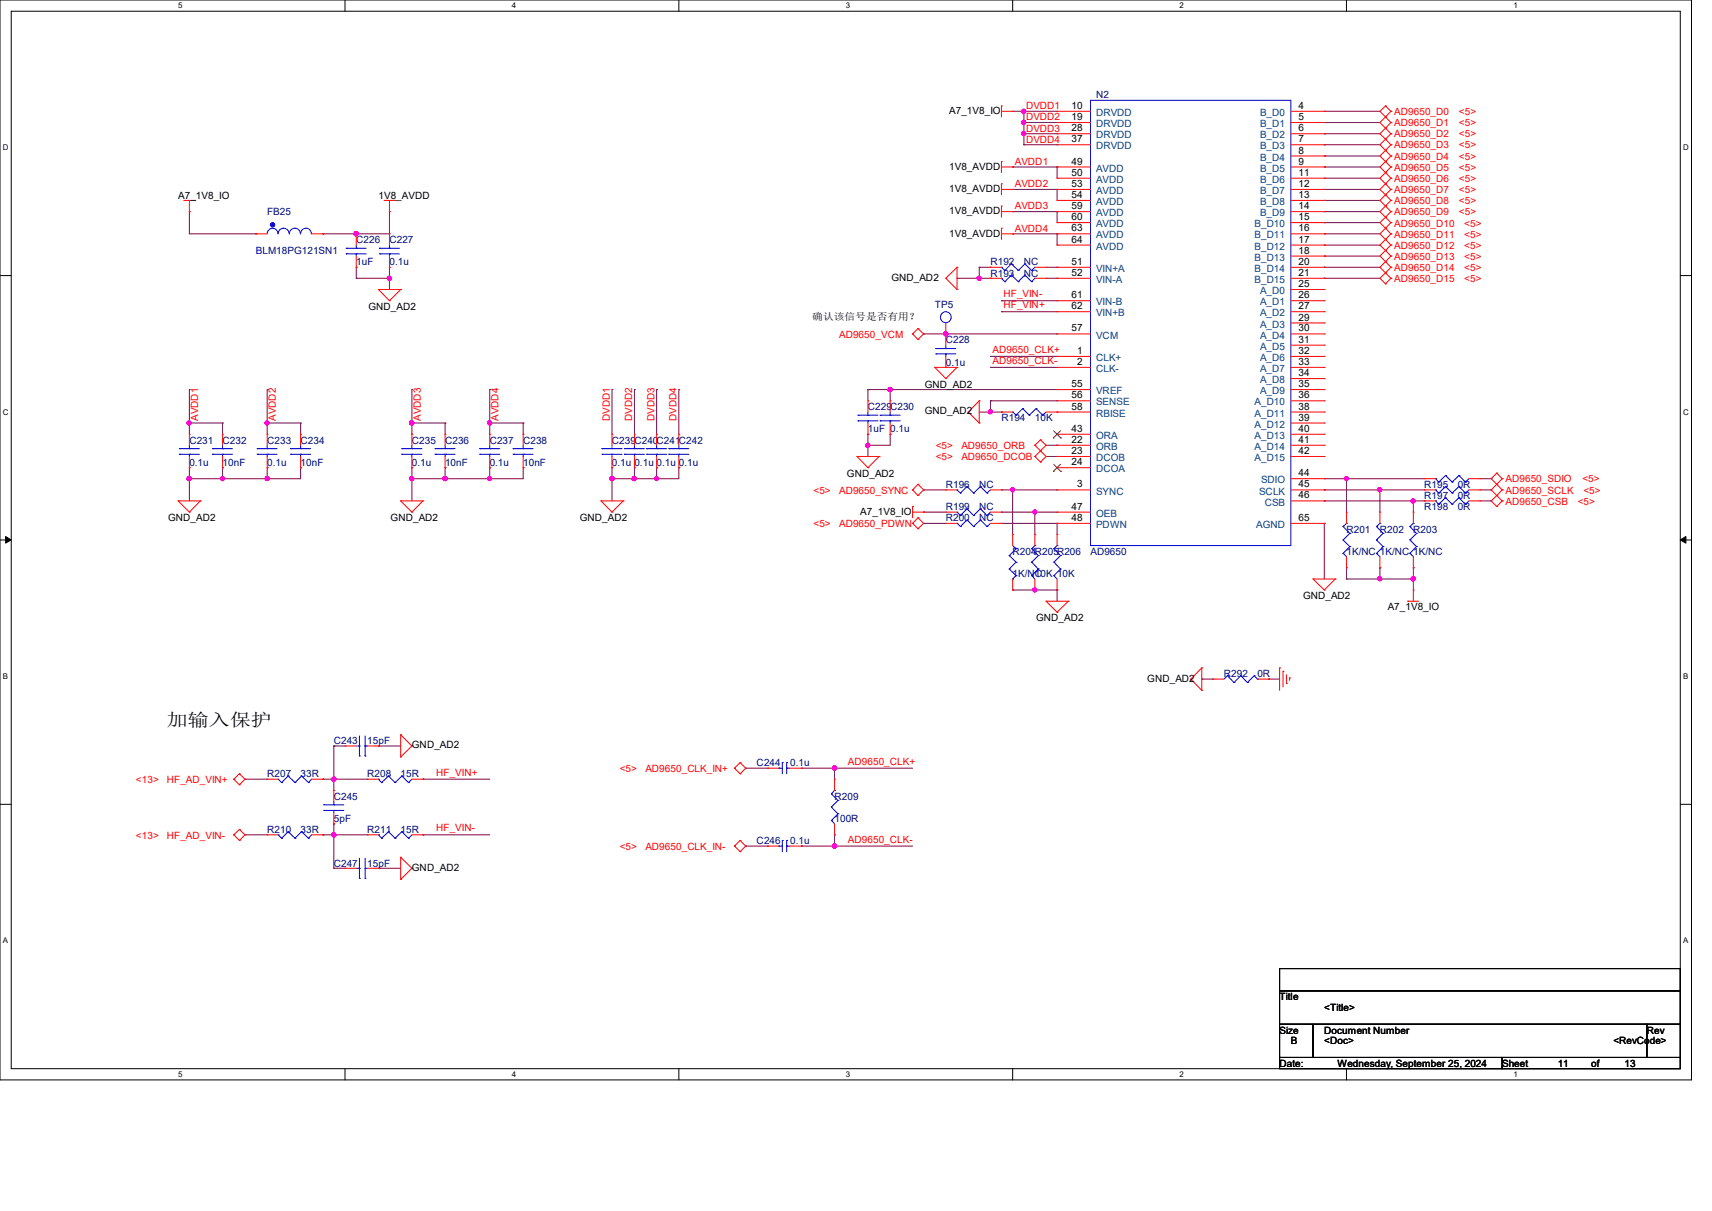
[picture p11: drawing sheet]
<svg xmlns="http://www.w3.org/2000/svg" width="297mm" height="210mm" viewBox="0 0 297 210" stroke-linecap="round" stroke-linejoin="round" font-family="sans-serif">
<path d="M0 0h293.5v187.3h-293.5zM1.9 1.9h289.6v183.4h-289.6z" fill="none" stroke="#000" stroke-width=".17"/>
<g fill="#fff">
<path d="M30.9 .2h.8v1.5h-.8z"/>
<path d="M30.9 185.5h.8v1.6h-.8z"/>
</g>
<path d="M59.9 0v1.9M59.9 185.3v2" fill="none" stroke="#000" stroke-width=".17"/>
<g fill="#fff">
<path d="M88.8 .2h.8v1.5h-.8z"/>
<path d="M88.8 185.5h.8v1.6h-.8z"/>
</g>
<path d="M117.8 0v1.9M117.8 185.3v2" fill="none" stroke="#000" stroke-width=".17"/>
<g fill="#fff">
<path d="M146.7 .2h.8v1.5h-.8z"/>
<path d="M146.7 185.5h.8v1.6h-.8z"/>
</g>
<path d="M175.7 0v1.9M175.7 185.3v2" fill="none" stroke="#000" stroke-width=".17"/>
<g fill="#fff">
<path d="M204.6 .2h.8v1.5h-.8z"/>
<path d="M204.6 185.5h.8v1.6h-.8z"/>
</g>
<path d="M233.6 0v1.9M233.6 185.3v2" fill="none" stroke="#000" stroke-width=".17"/>
<g fill="#fff">
<path d="M262.6 .2h.7v1.5h-.7z"/>
<path d="M262.6 185.5h.7v1.6h-.7z"/>
<path d="M.5 24.8h1v1.6h-1z"/>
<path d="M292 24.8h1v1.6h-1z"/>
<path d="M.5 70.7h1v1.5h-1z"/>
<path d="M292 70.7h1v1.5h-1z"/>
</g>
<path d="M0 47.8h1.9M291.5 47.8h2" fill="none" stroke="#000" stroke-width=".17"/>
<g fill="#fff">
<path d="M.5 116.5h.9v1.6h-.9z"/>
<path d="M292 116.5h.9v1.6h-.9z"/>
</g>
<path d="M0 93.6h1.9M291.5 93.6h2" fill="none" stroke="#000" stroke-width=".17"/>
<path d="M1 93l.9 .6-.9 .6zM291.5 93.6l1-.6v1.2z" fill="#000" stroke="#000" stroke-width=".17"/>
<g fill="#fff">
<path d="M.5 162.4h.9v1.5h-.9z"/>
<path d="M292 162.4h.9v1.5h-.9z"/>
</g>
<path d="M0 139.5h1.9M291.5 139.5h2M222 168h69.5v3.8h-69.5zM222 171.8h69.5v5.8h-69.5zM222 177.6h5.8v5.8h-5.8zM227.8 177.6h57.9v5.8h-57.9zM285.7 177.6h5.8v5.8h-5.8zM222 183.4h38.6v1.9h-38.6zM260.6 183.4h30.9v1.9h-30.9z" fill="none" stroke="#000" stroke-width=".17"/>
<g fill="none" stroke="#800040" stroke-width=".17">
<path d="M175.7 19.3h7.7M177.6 19.3h.1M177.6 19.3v5.8M229.7 19.3h.1M229.7 19.3h9.7M32.9 36.7h.1M32.9 36.7v3.9h11.5M67.6 36.7h.1M67.6 36.7v3.9h-11.6M175.7 29h.1M175.7 32.9h.1M175.7 36.7h.1"/>
<path d="M175.7 29h7.7M175.7 32.9h7.7M175.7 36.7h7.7M177.6 21.3h.1M177.6 23.2h.1M177.6 25.1h.1M177.6 23.2h5.8M177.6 25.1h5.8M177.6 21.3h5.8M183.4 29h.1M183.4 32.9h.1M183.4 36.7h.1"/>
<path d="M183.4 29v1.9M183.4 32.9v1.9M183.4 36.7v1.9M229.7 21.3h.1M229.7 23.2h.1M229.7 25.1h.1M229.7 27.1h.1M229.7 29h.1M229.7 30.9h.1M229.7 32.9h.1M229.7 34.8h.1M229.7 36.7h.1"/>
<path d="M229.7 38.6h.1M229.7 23.2h9.7M229.7 25.1h9.7M229.7 29h9.7M229.7 32.9h9.7M229.7 36.7h9.7M229.7 21.3h9.7M229.7 27.1h9.7M229.7 30.9h9.7M229.7 34.8h9.7M229.7 38.6h9.7M44.4 40.6h.1"/>
<path d="M56 40.6h.1M61.8 46.4h.1M61.8 48.3h.1M61.8 40.6h.1M61.8 48.3h5.8M61.8 46.4v1.9M67.6 46.4h.1M67.6 48.3h.1M67.6 46.4v3.8M160.2 57.9h.1M160.2 57.9h23.2M164.1 57.9h.1"/>
<path d="M166 48.3h.1M166 48.3h5.8M169.9 46.4h.1M169.9 46.4h1.9M169.9 46.4v1.9M171.8 46.4h.1M171.8 48.3h.1M173.7 52.2h.1M173.7 54.1h.1M173.7 52.2h9.7M173.7 54.1h9.7M175.7 40.6h.1"/>
<path d="M175.7 40.6h7.7M181.5 46.4h1.9M181.5 48.3h1.9M183.4 46.4h.1M183.4 48.3h.1M183.4 40.6h.1M183.4 40.6v1.9M229.7 40.6h.1M229.7 42.5h.1M229.7 44.4h.1M229.7 46.4h.1M229.7 48.3h.1"/>
<path d="M229.7 40.6h9.7M229.7 46.4h9.7M229.7 48.3h9.7M229.7 42.5h9.7M229.7 44.4h9.7M32.9 73.4h.1M32.9 67.6h.1M32.9 67.6v7.7M32.9 73.4h5.7M38.6 73.4h.1M38.6 73.4v1.9M46.4 73.4h.1"/>
<path d="M46.4 67.6h.1M46.4 67.6v7.7M46.4 73.4h5.8M52.2 73.4h.1M52.2 73.4v1.9M71.5 73.4h.1M71.5 67.6h.1M71.5 67.6v7.7M71.5 73.4h5.7M77.2 73.4h.1M77.2 73.4v1.9M85 73.4h.1"/>
<path d="M85 67.6h.1M85 67.6v7.7M85 73.4h5.8M90.8 73.4h.1M90.8 73.4v1.9M106.2 67.6h.1M106.2 67.6v7.7M110.1 67.6h.1M110.1 67.6v7.7M113.9 67.6h.1M113.9 67.6v7.7M117.8 67.6h.1"/>
<path d="M117.8 67.6v7.7M150.6 77.2h.1M150.6 67.6h.1M150.6 75.3h.1M150.6 67.6h32.8M150.6 67.6v1.9M150.6 75.3v3.9M154.4 75.3h.1M154.4 67.6h.1M154.4 75.3v1.9h-3.8M154.4 67.6v1.9M169.9 71.5h3.8"/>
<path d="M171.8 61.8h.1M171.8 63.7h.1M171.8 71.5h.1M171.8 69.5h.1M171.8 61.8h11.6M171.8 63.7h11.6M171.8 69.5h11.6M171.8 69.5v2M173.7 71.5h.1M181.5 77.2h1.9M181.5 79.2h1.9M183.4 77.2h.1"/>
<path d="M183.4 79.2h.1M32.9 83h.1M32.9 81.1h.1M32.9 81.1v5.8M38.6 83h.1M38.6 81.1h.1M38.6 81.1v1.9M46.4 83h.1M46.4 81.1h.1M46.4 81.1v1.9M52.2 81.1h.1M52.2 81.1v1.9h-19.3"/>
<path d="M71.5 83h.1M71.5 81.1h.1M71.5 81.1v5.8M77.2 83h.1M77.2 81.1h.1M77.2 81.1v1.9M85 83h.1M85 81.1h.1M85 81.1v1.9M90.8 81.1h.1M90.8 81.1v1.9h-19.3M106.2 83h.1"/>
<path d="M106.2 81.1h.1M106.2 81.1v5.8M110.1 83h.1M110.1 81.1h.1M110.1 81.1v1.9M113.9 83h.1M113.9 81.1h.1M113.9 81.1v1.9M117.8 81.1h.1M117.8 81.1v1.9h-11.6M160.2 88.8h.1M160.2 90.8h.1"/>
<path d="M160.2 85h.1M160.2 88.8h3.9M160.2 90.8h3.9M160.2 85h3.9M173.7 88.8h.1M173.7 90.8h.1M173.7 88.8h9.7M173.7 90.8h9.7M173.7 85h9.7M175.7 85h.1M175.7 85v7.7M179.5 88.8h.1"/>
<path d="M179.5 88.8v3.9M183.4 90.8h.1M183.4 90.8v1.9M229.7 83h.1M229.7 85h.1M229.7 86.9h.1M229.7 90.8h.1M229.7 83h17.4M229.7 85h17.4M229.7 86.9h17.4M229.7 90.8v9.6M233.6 83h.1"/>
<path d="M233.6 98.5h.1M233.6 83v5.8M233.6 98.5v1.9M239.4 98.5h.1M239.4 85h.1M239.4 85v3.8M239.4 98.5v1.9M245.2 98.5h.1M245.2 86.9h.1M245.2 86.9v1.9M245.2 98.5v3.8M247.1 86.9h.1"/>
<path d="M256.8 83h1.9M256.8 85h1.9M256.8 86.9h1.9M258.7 83h.1M258.7 85h.1M258.7 86.9h.1M175.7 102.3h.1M175.7 102.3h7.7M179.5 102.3h.1M183.4 102.3h.1M183.4 102.3v2M208.5 117.8h.1"/>
<path d="M208.5 117.8h1.9M220.1 117.8h.1M220.1 117.8h1.9M233.6 100.4h.1M233.6 100.4h11.6M239.4 100.4h.1M245.2 100.4h.1M42.5 135.1h.1M42.5 135.1h3.9M56 135.1h.1M56 135.1h7.7M57.9 129.4h.1"/>
<path d="M57.9 135.1h.1M57.9 129.4v7.7M57.9 129.4h2M65.7 129.4h.1M65.7 129.4h3.8M73.4 135.1h.1M73.4 135.1h11.6M129.4 133.2h.1M129.4 133.2h3.8M139 133.2h.1M139 133.2h19.3M144.8 133.2h.1"/>
<path d="M144.8 133.2v1.9M42.5 144.8h.1M42.5 144.8h3.9M56 144.8h.1M56 144.8h7.7M57.9 142.9h.1M57.9 150.6h.1M57.9 144.8h.1M57.9 142.9v7.7M57.9 150.6h2M65.7 150.6h.1M65.7 150.6h3.8"/>
<path d="M73.4 144.8h.1M73.4 144.8h11.6M129.4 146.7h.1M129.4 146.7h3.8M139 146.7h.1M139 146.7h19.3M144.8 144.8h.1M144.8 146.7h.1M144.8 144.8v1.9"/>
</g>
<g fill="#f0f" stroke="#f0f" stroke-width=".17">
<circle cx="179.5" cy="88.8" r=".36"/>
<circle cx="239.4" cy="100.4" r=".36"/>
<circle cx="245.2" cy="100.4" r=".38"/>
<circle cx="245.2" cy="86.9" r=".38"/>
<circle cx="177.6" cy="23.2" r=".38"/>
<circle cx="177.6" cy="21.2" r=".38"/>
<circle cx="177.6" cy="19.3" r=".38"/>
<circle cx="150.6" cy="77.2" r=".36"/>
<circle cx="154.4" cy="67.6" r=".38"/>
<circle cx="164.1" cy="57.9" r=".38"/>
<circle cx="233.6" cy="83" r=".36"/>
<circle cx="239.4" cy="84.9" r=".36"/>
<circle cx="113.9" cy="83" r=".36"/>
<circle cx="110" cy="83" r=".38"/>
<circle cx="106.2" cy="83" r=".38"/>
<circle cx="38.6" cy="83" r=".38"/>
<circle cx="32.8" cy="83" r=".38"/>
<circle cx="46.3" cy="83" r=".36"/>
<circle cx="77.2" cy="83" r=".38"/>
<circle cx="71.4" cy="83" r=".38"/>
<circle cx="84.9" cy="83" r=".36"/>
<circle cx="71.4" cy="73.3" r=".38"/>
<circle cx="32.8" cy="73.3" r=".38"/>
<circle cx="46.3" cy="73.3" r=".36"/>
<circle cx="84.9" cy="73.3" r=".36"/>
<circle cx="169.9" cy="48.3" r=".36"/>
<circle cx="179.5" cy="102.3" r=".36"/>
<circle cx="175.7" cy="84.9" r=".36"/>
<circle cx="67.6" cy="48.3" r=".38"/>
<circle cx="61.8" cy="40.5" r=".38"/>
<circle cx="57.9" cy="144.8" r=".38"/>
<circle cx="57.9" cy="135.1" r=".38"/>
<circle cx="144.8" cy="133.2" r=".38"/>
<circle cx="144.8" cy="146.7" r=".38"/>
<circle cx="171.8" cy="71.4" r=".36"/>
</g>
<g fill="none" stroke="#f00" stroke-width=".17">
<path d="M173.7 18.4h.1M173.7 19.3h2M173.7 18.4v1.9M175.7 19.3h.1M183.4 19.3h.1M183.4 19.3h5.8M223.9 19.3h5.8M229.7 19.3h.1M240.4 18.4h.1M240.4 18.4l-1 .9 1 1M240.4 18.4l.9 .9M241.3 19.3h.1"/>
<path d="M241.3 19.3l-.9 1M31.9 34.8h1.9M32.9 36.7h.1M32.9 34.8v1.9M33.8 34.8h.1M66.6 34.8h1.9M67.6 36.7h.1M67.6 34.8v1.9M68.5 34.8h.1M173.7 28h.1M173.7 31.9h.1M173.7 35.7h.1"/>
<path d="M173.7 39.6h.1M173.7 28v1.9M173.7 31.9v1.9M173.7 35.7v2M173.7 39.6v1.9M173.7 29h2M173.7 32.9h2M173.7 36.7h2M175.7 29h.1M175.7 32.9h.1M175.7 36.7h.1M183.4 21.3h.1"/>
<path d="M183.4 23.2h.1M183.4 25.1h.1M183.4 29h.1M183.4 30.9h.1M183.4 32.9h.1M183.4 34.8h.1M183.4 36.7h.1M183.4 38.6h.1M183.4 29h5.8M183.4 32.9h5.8M183.4 36.7h5.8M183.4 34.8h5.8"/>
<path d="M183.4 21.3h5.8M183.4 23.2h5.8M183.4 25.1h5.8M183.4 30.9h5.8M183.4 38.6h5.8M223.9 29h5.8M223.9 32.9h5.8M223.9 36.7h5.8M223.9 34.8h5.8M223.9 21.3h5.8M223.9 23.2h5.8M223.9 25.1h5.8"/>
<path d="M223.9 30.9h5.8M223.9 38.6h5.8M223.9 27.1h5.8M229.7 21.3h.1M229.7 23.2h.1M229.7 25.1h.1M229.7 27.1h.1M229.7 29h.1M229.7 30.9h.1M229.7 32.9h.1M229.7 34.8h.1M229.7 36.7h.1"/>
<path d="M229.7 38.6h.1M240.4 20.3h.1M240.4 22.2h.1M240.4 24.1h.1M240.4 26.1h.1M240.4 28h.1M240.4 29.9h.1M240.4 31.9h.1M240.4 33.8h.1M240.4 35.7h.1M240.4 37.7h.1M240.4 39.6h.1"/>
<path d="M240.4 20.3l-1 1 1 .9M240.4 20.3l.9 1M240.4 22.2l-1 1 1 .9M240.4 22.2l.9 1M240.4 24.1l.9 1M240.4 26.1l-1 1 1.9 1.9M240.4 26.1l.9 1M240.4 28l-1 1 1 .9M240.4 29.9l-1 1 1 1M240.4 29.9l.9 1M240.4 31.9l-1 1 1 .9M240.4 31.9l.9 1"/>
<path d="M240.4 33.8l.9 1M240.4 35.7l-1 1 1.9 1.9M240.4 35.7l.9 1M240.4 37.7l-1 .9 1 1M240.4 39.6l-1 1 1 .9M240.4 39.6l.9 1M241.3 21.3h.1M241.3 23.2h.1M241.3 25.1h.1M241.3 27.1h.1M241.3 29h.1M241.3 30.9h.1"/>
<path d="M241.3 32.9h.1M241.3 34.8h.1M241.3 36.7h.1M241.3 38.6h.1M241.3 21.3l-.9 .9M241.3 23.2l-1.9 1.9 1 1M241.3 25.1l-.9 1M241.3 27.1l-.9 .9M241.3 29l-.9 .9M241.3 30.9l-.9 1M241.3 32.9l-1.9 1.9 1 .9M241.3 34.8l-.9 .9"/>
<path d="M241.3 36.7l-.9 1M241.3 38.6l-.9 1M44.4 40.6h.1M44.4 40.6h2M54.1 40.6h1.9M56 40.6h.1M61.8 46.4h.1M61.8 40.6h.1M61.8 40.6v1.9M61.8 44.4v2M65.7 50.2h.1M65.7 50.2h3.8"/>
<path d="M65.7 50.2l1.9 2M67.6 52.2h.1M67.6 46.4h.1M67.6 40.6h.1M67.6 40.6v1.9M67.6 44.4v2M69.5 50.2h.1M69.5 50.2l-1.9 2M158.3 57.9h.1M158.3 57.9l1 1M159.3 57h.1M159.3 58.9h.1"/>
<path d="M159.3 57l.9 .9-.9 1M159.3 57l-1 .9M164.1 48.3h.1M164.1 57.9h.1M164.1 48.3l1.9 1.9M164.1 56v3.9M166 50.2h.1M166 46.4h.1M166 46.4v3.8M166 46.4l-1.9 1.9M171.8 46.4h.1M171.8 48.3h.1"/>
<path d="M171.8 46.4h1.9M171.8 48.3h1.9M173.7 40.6h2M175.7 40.6h.1M179.5 46.4h2M179.5 48.3h2M181.5 46.4h.1M181.5 48.3h.1M183.4 46.4h.1M183.4 48.3h.1M183.4 57.9h.1M183.4 52.2h.1"/>
<path d="M183.4 54.1h.1M183.4 40.6h.1M183.4 42.5h.1M183.4 40.6h5.8M183.4 46.4h5.8M183.4 48.3h5.8M183.4 57.9h5.8M183.4 52.2h5.8M183.4 54.1h5.8M183.4 42.5h5.8M223.9 40.6h5.8M223.9 50.2h5.8"/>
<path d="M223.9 46.4h5.8M223.9 48.3h5.8M223.9 57.9h5.8M223.9 52.2h5.8M223.9 54.1h5.8M223.9 42.5h5.8M223.9 44.4h5.8M223.9 56h5.8M223.9 59.9h5.8M229.7 40.6h.1M229.7 42.5h.1M229.7 44.4h.1"/>
<path d="M229.7 46.4h.1M229.7 48.3h.1M229.7 50.2h.1M229.7 52.2h.1M229.7 54.1h.1M229.7 56h.1M229.7 57.9h.1M229.7 59.9h.1M240.4 41.5h.1M240.4 43.4h.1M240.4 45.4h.1M240.4 47.3h.1"/>
<path d="M240.4 49.2h.1M240.4 41.5l-1 1 1 .9M240.4 41.5l.9 1M240.4 43.4l.9 1M240.4 45.4l-1 1 1.9 1.9M240.4 45.4l.9 1M240.4 47.3l-1 1 1 .9M241.3 40.6h.1M241.3 42.5h.1M241.3 44.4h.1M241.3 46.4h.1M241.3 48.3h.1"/>
<path d="M241.3 40.6l-.9 .9M241.3 42.5l-1.9 1.9 1 1M241.3 44.4l-.9 1M241.3 46.4l-.9 .9M241.3 48.3l-.9 .9M32.9 75.3h.1M32.9 75.3v1.9M32.9 79.2v1.9M38.6 75.3h.1M38.6 75.3v1.9M38.6 79.2v1.9M46.4 75.3h.1"/>
<path d="M46.4 75.3v1.9M46.4 79.2v1.9M52.2 75.3h.1M52.2 75.3v1.9M52.2 79.2v1.9M71.5 75.3h.1M71.5 75.3v1.9M71.5 79.2v1.9M77.2 75.3h.1M77.2 75.3v1.9M77.2 79.2v1.9M85 75.3h.1"/>
<path d="M85 75.3v1.9M85 79.2v1.9M90.8 75.3h.1M90.8 75.3v1.9M90.8 79.2v1.9M106.2 75.3h.1M106.2 75.3v1.9M106.2 79.2v1.9M110.1 75.3h.1M110.1 75.3v1.9M110.1 79.2v1.9M113.9 75.3h.1"/>
<path d="M113.9 75.3v1.9M113.9 79.2v1.9M117.8 75.3h.1M117.8 75.3v1.9M117.8 79.2v1.9M148.7 79.2h.1M148.7 79.2h3.8M148.7 79.2l1.9 1.9M150.6 75.3h.1M150.6 69.5h.1M150.6 69.5v2M150.6 73.4v1.9"/>
<path d="M152.5 79.2h.1M152.5 79.2l-1.9 1.9M154.4 75.3h.1M154.4 69.5h.1M154.4 69.5v2M154.4 73.4v1.9M162.2 63.7h.1M162.2 63.7h3.8M162.2 63.7l1.9 2M164.1 65.7h.1M164.1 63.7h.1M164.1 61.8v1.9"/>
<path d="M166 63.7h.1M166 63.7l-1.9 2M168 71.5h.1M168 71.5l1.9 1.9M169.9 73.4h.1M169.9 69.5h.1M169.9 69.5v3.9M169.9 69.5l-1.9 2M173.7 71.5h.1M173.7 71.5h2M179.5 77.2h.1M179.5 79.2h.1"/>
<path d="M179.5 77.2l2 2-1 .9M179.5 79.2l1 .9M180.5 76.3h.1M180.5 78.2h.1M180.5 76.3l1 .9-2 2M180.5 76.3l-1 .9M181.5 71.5h7.7M183.4 71.5h.1M183.4 61.8h.1M183.4 63.7h.1M183.4 77.2h.1M183.4 79.2h.1"/>
<path d="M183.4 75.3h.1M183.4 67.6h.1M183.4 69.5h.1M183.4 63.7h5.8M183.4 79.2h5.8M183.4 61.8h5.8M183.4 77.2h5.8M183.4 75.3h5.8M183.4 67.6h5.8M183.4 69.5h5.8M223.9 63.7h5.8M223.9 79.2h5.8"/>
<path d="M223.9 71.5h5.8M223.9 61.8h5.8M223.9 77.2h5.8M223.9 75.3h5.8M223.9 67.6h5.8M223.9 69.5h5.8M223.9 65.7h5.8M223.9 73.4h5.8M229.7 61.8h.1M229.7 63.7h.1M229.7 65.7h.1M229.7 67.6h.1"/>
<path d="M229.7 69.5h.1M229.7 71.5h.1M229.7 73.4h.1M229.7 75.3h.1M229.7 77.2h.1M229.7 79.2h.1M30.9 86.9h.1M30.9 86.9h3.9M30.9 86.9l2 1.9M32.9 88.8h.1M32.9 81.1h.1M34.8 86.9h.1"/>
<path d="M34.8 86.9l-1.9 1.9M38.6 81.1h.1M46.4 81.1h.1M52.2 81.1h.1M69.5 86.9h.1M69.5 86.9h3.9M69.5 86.9l2 1.9M71.5 88.8h.1M71.5 81.1h.1M73.4 86.9h.1M73.4 86.9l-1.9 1.9M77.2 81.1h.1"/>
<path d="M85 81.1h.1M90.8 81.1h.1M104.3 86.9h.1M104.3 86.9h3.8M104.3 86.9l1.9 1.9M106.2 88.8h.1M106.2 81.1h.1M108.1 86.9h.1M108.1 86.9l-1.9 1.9M110.1 81.1h.1M113.9 81.1h.1M117.8 81.1h.1"/>
<path d="M150.6 81.1h.1M158.3 87.8h.1M158.3 90.8h.1M158.3 85h.1M158.3 88.8h1.9M158.3 87.8v2M158.3 90.8l1 .9M158.3 85l1 .9M159.3 89.8h.1M159.3 91.7h.1M159.3 84h.1M159.3 85.9h.1"/>
<path d="M159.3 89.8l.9 1-.9 .9M159.3 89.8l-1 1M159.3 84l.9 1-.9 .9M159.3 84l-1 1M160.2 88.8h.1M164.1 90.8h.1M164.1 85h.1M164.1 88.8h.1M164.1 88.8h1.9M164.1 85h1.9M164.1 90.8h1.9M171.8 88.8h1.9"/>
<path d="M171.8 85h1.9M171.8 90.8h1.9M173.7 90.8h.1M173.7 85h.1M173.7 88.8h.1M175.7 92.7h.1M175.7 92.7v1.9M179.5 92.7h.1M179.5 92.7v1.9M180.5 80.1h.1M183.4 92.7h.1M183.4 85h.1"/>
<path d="M183.4 81.1h.1M183.4 88.8h.1M183.4 90.8h.1M183.4 88.8h5.8M183.4 85h5.8M183.4 92.7v1.9M183.4 90.8h5.8M183.4 81.1h5.8M223.9 86.9h5.8M223.9 85h5.8M223.9 90.8h5.8M223.9 83h5.8"/>
<path d="M229.7 83h.1M229.7 85h.1M229.7 86.9h.1M229.7 90.8h.1M233.6 98.5h.1M233.6 88.8h.1M233.6 88.8v2M233.6 96.5v2M239.4 98.5h.1M239.4 88.8h.1M239.4 88.8v2M239.4 96.5v2"/>
<path d="M245.2 98.5h.1M245.2 88.8h.1M245.2 88.8v2M245.2 96.5v2M247.1 85h.1M247.1 86.9h.1M247.1 83h.1M247.1 86.9h1.9M247.1 85h1.9M247.1 83h1.9M254.8 86.9h2M254.8 85h2"/>
<path d="M254.8 83h2M256.8 85h.1M256.8 86.9h.1M256.8 83h.1M259.7 82h.1M259.7 84h.1M259.7 85.9h.1M259.7 87.8h.1M259.7 82l-1 1 1 1M259.7 82l.9 1M259.7 84l-1 1 1.9 1.9M259.7 84l.9 1"/>
<path d="M259.7 85.9l-1 1 1 .9M260.6 83h.1M260.6 85h.1M260.6 86.9h.1M260.6 83l-.9 1M260.6 85l-.9 .9M260.6 86.9l-.9 .9M175.7 102.3h.1M175.7 100.4v1.9M179.5 102.3h.1M179.5 100.4v1.9M181.5 104.3h.1"/>
<path d="M181.5 104.3h3.8M181.5 104.3l1.9 1.9M183.4 106.2h.1M183.4 102.3h.1M183.4 100.4v1.9M185.3 104.3h.1M185.3 104.3l-1.9 1.9M206.6 117.8h.1M206.6 117.8l1.9 1.9M208.5 115.8h.1M208.5 119.7h.1M208.5 115.8v3.9"/>
<path d="M208.5 115.8l-1.9 2M210.4 117.8h.1M210.4 117.8h1.9M218.1 117.8h2M220.1 117.8h.1M222 115.8h.1M222 115.8v3.9M222.6 116.4h.1M222.6 116.4v2.7M223.2 118.5h.1M223.2 117v1.5M223.7 117.6h.1"/>
<path d="M223.7 117.6v.4M227.8 100.4h.1M227.8 100.4h3.8M227.8 100.4l1.9 1.9M229.7 102.3h.1M231.6 100.4h.1M231.6 100.4l-1.9 1.9M244.2 104.3h.1M244.2 104.3h1.9M245.2 102.3h.1M245.2 102.3v2M40.6 135.1h.1"/>
<path d="M40.6 135.1l.9 1M41.5 134.2h.1M41.5 136.1h.1M41.5 134.2l1 .9-1 1M41.5 134.2l-.9 .9M46.4 135.1h.1M46.4 135.1h1.9M54.1 135.1h1.9M56 135.1h.1M57.9 137.1h.1M57.9 137.1v1.9M59.9 129.4h.1"/>
<path d="M59.9 129.4h1.9M63.7 135.1h.1M63.7 135.1h2M63.7 129.4h2M65.7 129.4h.1M69.5 131.3h.1M69.5 127.4h.1M69.5 127.4v3.9M69.5 127.4l2 2M71.5 129.4h.1M71.5 129.4l-2 1.9M71.5 135.1h1.9"/>
<path d="M73.4 135.1h.1M127.4 133.2h.1M127.4 133.2l1 1M128.4 132.2h.1M128.4 134.2h.1M128.4 132.2l1 1-1 1M128.4 132.2l-1 1M133.2 133.2h.1M133.2 133.2h1.9M137.1 133.2h1.9M139 133.2h.1M144.8 135.1h.1"/>
<path d="M144.8 135.1v2M40.6 144.8h.1M40.6 144.8l.9 1M41.5 143.8h.1M41.5 145.8h.1M41.5 143.8l1 1-1 1M41.5 143.8l-.9 1M46.4 144.8h.1M46.4 144.8h1.9M54.1 144.8h1.9M56 144.8h.1M57.9 142.9h.1"/>
<path d="M57.9 140.9v2M59.9 150.6h.1M59.9 150.6h1.9M63.7 144.8h.1M63.7 144.8h2M63.7 150.6h2M65.7 150.6h.1M69.5 152.5h.1M69.5 148.7h.1M69.5 148.7v3.8M69.5 148.7l2 1.9M71.5 150.6h.1"/>
<path d="M71.5 150.6l-2 1.9M71.5 144.8h1.9M73.4 144.8h.1M127.4 146.7h.1M127.4 146.7l1 1M128.4 145.8h.1M128.4 147.7h.1M128.4 145.8l-1 .9M128.4 145.8l1 .9-1 1M133.2 146.7h.1M133.2 146.7h1.9M137.1 146.7h1.9"/>
<path d="M139 146.7h.1M144.8 144.8h.1M144.8 142.9v1.9"/>
</g>
<g fill="none" stroke="#00f" stroke-width=".17">
<path d="M189.2 17.4h34.7v77.2h-34.7zM48.2 40.6a.93 .93 0 0 0-.9-1 .93 .93 0 0 0-.9 1M50.2 40.6a.95 .95 0 0 0-1-1 .95 .95 0 0 0-.9 1M54 40.6a.95 .95 0 0 0-.9-1 .95 .95 0 0 0-1 1 .95 .95 0 0 0-.9-1 .95 .95 0 0 0-1 1M60.1 43.1h.1M60.1 44h.1M60.1 43.1h3.4M60.1 44h3.4M61.8 44h.1M61.8 43.1h.1M61.8 42.5v.6M61.8 44v.4"/>
<path d="M65.8 43.1h.1M65.8 44h.1M65.8 43.1h3.5M65.8 44h3.5M67.6 44h.1M67.6 43.1h.1M67.6 42.5v.6M67.6 44v.4M164.1 59.9v.6M173.7 46.4h.1M173.7 48.3h.1M173.7 46.4l.6 .5"/>
<path d="M173.7 48.3l.6 .6M174.3 46.9h.1M174.3 48.9h.1M175.5 45.8h.1M175.5 47.7h.1M175.5 45.8l1.2 1.1M175.5 45.8l-1.2 1.1M175.5 47.7l1.2 1.2M175.5 47.7l-1.2 1.2M176.7 46.9h.1M176.7 48.9h.1M177.8 45.8h.1"/>
<path d="M177.8 47.7h.1M177.8 45.8l1.2 1.1M177.8 45.8l-1.1 1.1M177.8 47.7l1.2 1.2M177.8 47.7l-1.1 1.2M179 46.9h.1M179 48.9h.1M179.5 46.4l-.5 .5M179.5 48.3l-.5 .6M31.1 77.8h.1M31.1 78.8h.1M31.1 77.8h3.5"/>
<path d="M31.1 78.8h3.5M32.9 78.8h.1M32.9 77.8h.1M32.9 77.2v.6M32.9 78.8v.4M36.9 77.8h.1M36.9 78.8h.1M36.9 77.8h3.4M36.9 78.8h3.4M38.6 78.8h.1M38.6 77.8h.1M38.6 77.2v.6"/>
<path d="M38.6 78.8v.4M44.6 77.8h.1M44.6 78.8h.1M44.6 77.8h3.5M44.6 78.8h3.5M46.4 78.8h.1M46.4 77.8h.1M46.4 77.2v.6M46.4 78.8v.4M50.4 77.8h.1M50.4 78.8h.1M50.4 77.8h3.5"/>
<path d="M50.4 78.8h3.5M52.2 78.8h.1M52.2 77.8h.1M52.2 77.2v.6M52.2 78.8v.4M69.7 77.8h.1M69.7 78.8h.1M69.7 77.8h3.5M69.7 78.8h3.5M71.5 78.8h.1M71.5 77.8h.1M71.5 77.2v.6"/>
<path d="M71.5 78.8v.4M75.5 77.8h.1M75.5 78.8h.1M75.5 77.8h3.5M75.5 78.8h3.5M77.2 78.8h.1M77.2 77.8h.1M77.2 77.2v.6M77.2 78.8v.4M83.2 77.8h.1M83.2 78.8h.1M83.2 77.8h3.5"/>
<path d="M83.2 78.8h3.5M85 78.8h.1M85 77.8h.1M85 77.2v.6M85 78.8v.4M89 77.8h.1M89 78.8h.1M89 77.8h3.5M89 78.8h3.5M90.8 78.8h.1M90.8 77.8h.1M90.8 77.2v.6"/>
<path d="M90.8 78.8v.4M104.4 77.8h.1M104.4 78.8h.1M104.4 77.8h3.5M104.4 78.8h3.5M106.2 78.8h.1M106.2 77.8h.1M106.2 77.2v.6M106.2 78.8v.4M108.3 77.8h.1M108.3 78.8h.1M108.3 77.8h3.5"/>
<path d="M108.3 78.8h3.5M110.1 78.8h.1M110.1 77.8h.1M110.1 77.2v.6M110.1 78.8v.4M112.2 77.8h.1M112.2 78.8h.1M112.2 77.8h3.5M112.2 78.8h3.5M113.9 78.8h.1M113.9 77.8h.1M113.9 77.2v.6"/>
<path d="M113.9 78.8v.4M116 77.8h.1M116 78.8h.1M116 77.8h3.5M116 78.8h3.5M117.8 78.8h.1M117.8 77.8h.1M117.8 77.2v.6M117.8 78.8v.4M148.8 72h.1M148.8 73h.1M148.8 72h3.5"/>
<path d="M148.8 73h3.5M150.6 73h.1M150.6 72h.1M150.6 71.5v.5M150.6 73v.4M152.7 72h.1M152.7 73h.1M152.7 72h3.5M152.7 73h3.5M154.4 73h.1M154.4 72h.1M154.4 71.5v.5"/>
<path d="M154.4 73v.4M162.3 60.5h.1M162.3 61.4h.1M162.3 60.5h3.5M162.3 61.4h3.5M164.1 61.4h.1M164.1 60.5h.1M164.1 61.4v.4M175.7 71.5h.1M175.7 71.5l.6 .5M176.3 72h.1M177.4 70.9h.1"/>
<path d="M177.4 70.9l1.2 1.1M177.4 70.9l-1.1 1.1M178.6 72h.1M179.7 70.9h.1M179.7 70.9l1.2 1.1M179.7 70.9l-1.1 1.1M180.9 72h.1M181.5 71.5l-.6 .5M166 90.8h.1M166 85h.1M166 88.8h.1M166 90.8l.6 .5"/>
<path d="M166 85l.6 .5M166 88.8l.6 .6M166.6 91.3h.1M166.6 85.5h.1M166.6 89.4h.1M167.8 90.2h.1M167.8 84.4h.1M167.8 88.2h.1M167.8 90.2l1.1 1.1M167.8 90.2l-1.2 1.1M167.8 84.4l1.1 1.1M167.8 84.4l-1.2 1.1"/>
<path d="M167.8 88.2l1.1 1.2M167.8 88.2l-1.2 1.2M168.9 91.3h.1M168.9 85.5h.1M168.9 89.4h.1M170.1 90.2h.1M170.1 84.4h.1M170.1 88.2h.1M170.1 90.2l1.1 1.1M170.1 90.2l-1.2 1.1M170.1 84.4l1.1 1.1M170.1 84.4l-1.2 1.1"/>
<path d="M170.1 88.2l1.1 1.2M170.1 88.2l-1.2 1.2M171.2 91.3h.1M171.2 85.5h.1M171.2 89.4h.1M171.8 90.8l-.6 .5M171.8 85l-.6 .5M171.8 88.8l-.6 .6M175.1 96.4h.1M175.1 98.7h.1M175.1 96.4l1.2 1.1M175.1 98.7l1.2 1.1"/>
<path d="M175.7 94.6l.6 .6M176.3 95.2h.1M176.3 97.5h.1M176.3 99.8h.1M176.3 95.2l-1.2 1.2M176.3 97.5l-1.2 1.2M176.3 99.8l-.6 .6M179 99.8h.1M179 97.5h.1M179 95.2h.1M179 99.8l.5 .6M179 97.5l1.1 1.2"/>
<path d="M179 95.2l1.1 1.2M179.5 94.6h.1M179.5 94.6l-.5 .6M180.1 98.7h.1M180.1 96.4h.1M180.1 98.7l-1.1 1.1M180.1 96.4l-1.1 1.1M182.8 99.8h.1M182.8 97.5h.1M182.8 95.2h.1M182.8 99.8l.6 .6M182.8 97.5l1.2 1.2"/>
<path d="M182.8 95.2l1.2 1.2M183.4 94.6h.1M183.4 94.6l-.6 .6M184 98.7h.1M184 96.4h.1M184 98.7l-1.2 1.1M184 96.4l-1.2 1.1M233 96h.1M233 93.6h.1M233 91.3h.1M233 96l.6 .5M233 93.6l1.2 1.2"/>
<path d="M233 91.3l1.2 1.2M233.6 90.8h.1M233.6 90.8l-.6 .5M234.2 94.8h.1M234.2 92.5h.1M234.2 94.8l-1.2 1.2M234.2 92.5l-1.2 1.1M238.8 96h.1M238.8 93.6h.1M238.8 91.3h.1M238.8 96l.6 .5M238.8 93.6l1.1 1.2"/>
<path d="M238.8 91.3l1.1 1.2M239.4 90.8h.1M239.4 90.8l-.6 .5M239.9 94.8h.1M239.9 92.5h.1M239.9 94.8l-1.1 1.2M239.9 92.5l-1.1 1.1M244.6 96h.1M244.6 93.6h.1M244.6 91.3h.1M244.6 96l.6 .5M244.6 93.6l1.1 1.2"/>
<path d="M244.6 91.3l1.1 1.2M245.2 90.8h.1M245.2 90.8l-.6 .5M245.7 94.8h.1M245.7 92.5h.1M245.7 94.8l-1.1 1.2M245.7 92.5l-1.1 1.1M249 85h.1M249 86.9h.1M249 83h.1M249 85l.6 .5M249 86.9l.6 .6"/>
<path d="M249 83l.6 .6M249.6 85.5h.1M249.6 87.5h.1M249.6 83.6h.1M250.8 84.4h.1M250.8 86.3h.1M250.8 82.5h.1M250.8 84.4l1.1 1.1M250.8 84.4l-1.2 1.1M250.8 86.3l1.1 1.2M250.8 86.3l-1.2 1.2M250.8 82.5l1.1 1.1"/>
<path d="M250.8 82.5l-1.2 1.1M251.9 85.5h.1M251.9 87.5h.1M251.9 83.6h.1M253.1 84.4h.1M253.1 86.3h.1M253.1 82.5h.1M253.1 84.4l1.2 1.1M253.1 84.4l-1.2 1.1M253.1 86.3l1.2 1.2M253.1 86.3l-1.2 1.2M253.1 82.5l1.2 1.1"/>
<path d="M253.1 82.5l-1.2 1.1M254.3 85.5h.1M254.3 87.5h.1M254.3 83.6h.1M254.8 85l-.5 .5M254.8 86.9l-.5 .6M254.8 83l-.5 .6M175.7 100.4h.1M212.9 117.2h.1M212.9 117.2l-.6 .6M212.9 117.2l1.2 1.2M214.1 118.4h.1"/>
<path d="M215.3 117.2h.1M215.3 117.2l-1.2 1.2M215.3 117.2l1.1 1.2M216.4 118.4h.1M217.6 117.2h.1M217.6 117.2l-1.2 1.2M217.6 117.2l.5 .6M218.1 117.8h.1M48.3 135.1h.1M48.3 135.1l.6 .6M48.9 135.7h.1M50 134.6h.1"/>
<path d="M50 134.6l1.2 1.1M50 134.6l-1.1 1.1M51.2 135.7h.1M52.3 134.6h.1M52.3 134.6l1.2 1.1M52.3 134.6l-1.1 1.1M53.5 135.7h.1M54.1 135.1l-.6 .6M56.2 139.6h.1M56.2 139.6h3.4M57.9 139.6h.1M57.9 139v.6"/>
<path d="M61.8 129.4h.6M62.4 131.1h.1M62.4 129.4h.1M62.4 127.6v3.5M63.3 129.4h.1M63.3 131.1h.1M63.3 129.4h.4M63.3 127.6v3.5M65.7 135.1h.1M65.7 135.1l.5 .6M66.2 135.7h.1M67.4 134.6h.1"/>
<path d="M67.4 134.6l1.1 1.1M67.4 134.6l-1.2 1.1M68.5 135.7h.1M69.7 134.6h.1M69.7 134.6l1.2 1.1M69.7 134.6l-1.2 1.1M70.9 135.7h.1M71.5 135.1l-.6 .6M135.1 133.2h.1M135.1 133.2h.6M135.7 132.2h.1M135.7 132.2v2"/>
<path d="M136.5 132.2h.1M136.5 133.2h.1M136.5 132.2v2M136.5 133.2h.6M144.2 140h.1M144.2 137.7h.1M144.2 140l1.2 1.1M144.2 137.7l1.2 1.1M144.8 137.1h.1M144.8 137.1l-.6 .6M145.4 138.8h.1M145.4 138.8l-1.2 1.2"/>
<path d="M48.3 144.8h.1M48.3 144.8l.6 .6M48.9 145.4h.1M50 144.2h.1M50 144.2l1.2 1.2M50 144.2l-1.1 1.2M51.2 145.4h.1M52.3 144.2h.1M52.3 144.2l1.2 1.2M52.3 144.2l-1.1 1.2M53.5 145.4h.1M54.1 144.8l-.6 .6"/>
<path d="M56.2 140.5h.1M56.2 140.5h3.4M57.9 140.5h.1M57.9 140.5v.4M61.8 150.6h.6M62.4 152.3h.1M62.4 150.6h.1M62.4 148.8v3.5M63.3 150.6h.1M63.3 152.3h.1M63.3 148.8v3.5M63.3 150.6h.4"/>
<path d="M65.7 144.8h.1M65.7 144.8l.5 .6M66.2 145.4h.1M67.4 144.2h.1M67.4 144.2l1.1 1.2M67.4 144.2l-1.2 1.2M68.5 145.4h.1M69.7 144.2h.1M69.7 144.2l1.2 1.2M69.7 144.2l-1.2 1.2M70.9 145.4h.1M71.5 144.8l-.6 .6"/>
<path d="M135.1 146.7h.1M135.1 146.7h.6M135.7 145.8h.1M135.7 145.8v1.9M136.5 145.8h.1M136.5 146.7h.1M136.5 145.8v1.9M136.5 146.7h.6M144.2 142.3h.1M144.2 142.3l.6 .6M145.4 141.1h.1M145.4 141.1l-1.2 1.2"/>
<circle cx="164.1" cy="55" r=".94"/>
</g>
<circle cx="47.3" cy="39" r=".38" fill="#00f" stroke="#00f" stroke-width=".17"/>
<path d="M182.8 75.9h.1M182.8 74.7l1.2 1.2M184 74.7l-1.2 1.2M184 75.9h.1M182.8 81.7h.1M182.8 80.5l1.2 1.2M184 80.5l-1.2 1.2M184 81.7h.1" fill="none" stroke="#804000" stroke-width=".17"/>
<text font-size="3" x="29" y="126">加输入保护</text>
<g font-size="1.7" fill="#000080">
<text x="190.2" y="17.1">N2</text>
<text x="46.4" y="37.3">FB25</text>
<text x="44.4" y="44.1">BLM18PG121SN1</text>
<text x="61.8" y="42.2">C226</text>
<text x="61.8" y="46">1uF</text>
<text x="67.6" y="42.2">C227</text>
<text x="67.6" y="46">0.1u</text>
<text x="171.8" y="46">R192</text>
<text x="171.8" y="48">R193</text>
<text x="177.6" y="46">NC</text>
<text x="177.6" y="48">NC</text>
<text x="162.2" y="53.3">TP5</text>
<text x="164.1" y="59.5">C228</text>
<text x="164.1" y="63.4">0.1u</text>
<text x="150.6" y="71.1">C229C230</text>
<text x="32.8" y="76.9">C231</text>
<text x="38.6" y="76.9">C232</text>
<text x="46.4" y="76.9">C233</text>
<text x="52.2" y="76.9">C234</text>
<text x="71.5" y="76.9">C235</text>
<text x="77.2" y="76.9">C236</text>
<text x="85" y="76.9">C237</text>
<text x="90.8" y="76.9">C238</text>
<text x="106.2" y="76.9">C239C240C241C242</text>
<text x="150.6" y="75">1uF 0.1u</text>
<text x="173.7" y="73.1">R194</text>
<text x="179.5" y="73.1">10K</text>
<text x="32.8" y="80.8">0.1u</text>
<text x="38.6" y="80.8">10nF</text>
<text x="46.4" y="80.8">0.1u</text>
<text x="52.2" y="80.8">10nF</text>
<text x="71.5" y="80.8">0.1u</text>
<text x="77.2" y="80.8">10nF</text>
<text x="85" y="80.8">0.1u</text>
<text x="90.8" y="80.8">10nF</text>
<text x="106.2" y="80.8">0.1u 0.1u 0.1u 0.1u</text>
<text x="164.1" y="84.6">R196</text>
<text x="164.1" y="88.5">R199</text>
<text x="169.9" y="84.6">NC</text>
<text x="169.9" y="88.5">NC</text>
<text x="247.1" y="86.6">R197</text>
<text x="247.1" y="88.5">R198</text>
<text x="247.1" y="84.6">R195</text>
<text x="252.9" y="86.6">0R</text>
<text x="252.9" y="88.5">0R</text>
<text x="252.9" y="84.6">0R</text>
<text x="164.1" y="90.4">R200</text>
<text x="169.9" y="90.4">NC</text>
<text x="233.6" y="92.4">R201</text>
<text x="239.4" y="92.4">R202</text>
<text x="245.2" y="92.4">R203</text>
<text x="175.7" y="96.2">R204R205R206</text>
<text x="175.7" y="100.1">1K/NC</text>
<text x="179.5" y="100.1">10K 10K</text>
<text x="189.2" y="96.2">AD9650</text>
<text x="233.6" y="96.2">1K/NC 1K/NC 1K/NC</text>
<text x="212.3" y="117.4">R292</text>
<text x="218.1" y="117.4">0R</text>
<text x="57.9" y="129">C243</text>
<text x="63.7" y="129">15pF</text>
<text x="46.4" y="134.8">R207</text>
<text x="52.2" y="134.8">33R</text>
<text x="63.7" y="134.8">R208</text>
<text x="69.5" y="134.8">15R</text>
<text x="131.3" y="132.9">C244</text>
<text x="137.1" y="132.9">0.1u</text>
<text x="57.9" y="138.7">C245</text>
<text x="57.9" y="142.5">5pF</text>
<text x="144.8" y="138.7">R209</text>
<text x="144.8" y="142.5">100R</text>
<text x="46.4" y="144.5">R210</text>
<text x="52.2" y="144.5">33R</text>
<text x="63.7" y="144.5">R211</text>
<text x="69.5" y="144.5">15R</text>
<text x="131.3" y="146.4">C246</text>
<text x="137.1" y="146.4">0.1u</text>
<text x="57.9" y="150.3">C247</text>
<text x="63.7" y="150.3">15pF</text>
</g>
<g font-size="1.7">
<text x="164.7" y="19.8">A7_1V8_IO</text>
<text x="185.9" y="18.9">10</text>
<text x="185.9" y="20.8">19</text>
<text x="185.9" y="22.8">28</text>
<text x="225.3" y="18.9">4</text>
<text x="225.3" y="20.8">5</text>
<text x="225.3" y="22.8">6</text>
<text x="164.7" y="29.4">1V8_AVDD</text>
<text x="185.9" y="24.7">37</text>
<text x="185.9" y="28.5">49</text>
<text x="225.3" y="24.7">7</text>
<text x="225.3" y="26.6">8</text>
<text x="225.3" y="28.5">9</text>
<text x="30.9" y="34.5">A7_1V8_IO</text>
<text x="65.7" y="34.5">1V8_AVDD</text>
<text x="164.7" y="33.3">1V8_AVDD</text>
<text x="185.9" y="30.5">50</text>
<text x="185.9" y="32.4">53</text>
<text x="185.9" y="34.3">54</text>
<text x="225.3" y="30.5">11</text>
<text x="225.3" y="32.4">12</text>
<text x="225.3" y="34.3">13</text>
<text x="164.7" y="37.1">1V8_AVDD</text>
<text x="164.7" y="41">1V8_AVDD</text>
<text x="185.9" y="36.3">59</text>
<text x="185.9" y="38.2">60</text>
<text x="185.9" y="40.1">63</text>
<text x="225.3" y="36.3">14</text>
<text x="225.3" y="38.2">15</text>
<text x="225.3" y="40.1">16</text>
<text x="185.9" y="45.9">51</text>
<text x="185.9" y="47.8">52</text>
<text x="185.9" y="42.1">64</text>
<text x="225.3" y="42.1">17</text>
<text x="225.3" y="44">18</text>
<text x="225.3" y="45.9">20</text>
<text x="225.3" y="47.8">21</text>
<text x="63.9" y="53.8">GND_AD2</text>
<text x="154.6" y="48.7">GND_AD2</text>
<text x="185.9" y="51.7">61</text>
<text x="185.9" y="53.6">62</text>
<text x="225.3" y="49.8">25</text>
<text x="225.3" y="51.7">26</text>
<text x="225.3" y="53.6">27</text>
<text x="140.9" y="55.5">确认该信号是否有用？</text>
<text x="185.9" y="57.5">57</text>
<text x="225.3" y="55.6">29</text>
<text x="225.3" y="57.5">30</text>
<text x="225.3" y="59.4">31</text>
<text x="186.9" y="61.4">1</text>
<text x="186.9" y="63.3">2</text>
<text x="225.3" y="61.4">32</text>
<text x="225.3" y="63.3">33</text>
<text x="225.3" y="65.2">34</text>
<text x="160.4" y="67.3">GND_AD2</text>
<text x="160.4" y="71.9">GND_AD2</text>
<text x="185.9" y="67.1">55</text>
<text x="185.9" y="69.1">56</text>
<text x="185.9" y="71">58</text>
<text x="225.3" y="67.1">35</text>
<text x="225.3" y="69.1">36</text>
<text x="225.3" y="71">38</text>
<text x="185.9" y="76.8">22</text>
<text x="185.9" y="74.9">43</text>
<text x="225.3" y="72.9">39</text>
<text x="225.3" y="74.9">40</text>
<text x="225.3" y="76.8">41</text>
<text x="146.9" y="82.7">GND_AD2</text>
<text x="185.9" y="78.7">23</text>
<text x="185.9" y="80.7">24</text>
<text x="225.3" y="82.6">44</text>
<text x="225.3" y="78.7">42</text>
<text x="149.2" y="89.3">A7_1V8_IO</text>
<text x="185.9" y="88.4">47</text>
<text x="186.9" y="84.5">3</text>
<text x="225.3" y="84.5">45</text>
<text x="225.3" y="86.4">46</text>
<text x="29.2" y="90.4">GND_AD2</text>
<text x="67.8" y="90.4">GND_AD2</text>
<text x="100.6" y="90.4">GND_AD2</text>
<text x="185.9" y="90.3">48</text>
<text x="225.3" y="90.3">65</text>
<text x="179.7" y="107.8">GND_AD2</text>
<text x="226.1" y="103.9">GND_AD2</text>
<text x="240.7" y="105.9">A7_1V8_IO</text>
<text x="199" y="118.2">GND_AD2</text>
<text x="71.5" y="129.8">GND_AD2</text>
<text x="71.5" y="151">GND_AD2</text>
<text x="222" y="173.4">Title</text>
<text x="222" y="179.2">Size</text>
<text x="229.7" y="175.3">&lt;Title&gt;</text>
<text x="229.7" y="179.2">Document Number</text>
<text x="285.7" y="179.2">Rev</text>
<text x="222" y="185">Date:</text>
<text x="223.9" y="181.1">B</text>
<text x="229.7" y="181.1">&lt;Doc&gt;</text>
<text x="232.1" y="185">Wednesday, September 25, 2024</text>
<text x="260.6" y="185">Sheet</text>
<text x="270.2" y="185">11</text>
<text x="276" y="185">of</text>
<text x="279.9" y="181.1">&lt;RevCode&gt;</text>
<text x="281.8" y="185">13</text>
</g>
<g font-size="1.7" fill="#f00">
<text x="178" y="18.9">DVDD1</text>
<text x="178" y="20.9">DVDD2</text>
<text x="178" y="22.8">DVDD3</text>
<text x="241.9" y="20">AD9650_D0</text>
<text x="241.9" y="21.9">AD9650_D1</text>
<text x="241.9" y="23.8">AD9650_D2</text>
<text x="253.1" y="20">&lt;5&gt;</text>
<text x="253.1" y="21.9">&lt;5&gt;</text>
<text x="253.1" y="23.8">&lt;5&gt;</text>
<text x="176.1" y="28.6">AVDD1</text>
<text x="178" y="24.7">DVDD4</text>
<text x="241.9" y="25.7">AD9650_D3</text>
<text x="241.9" y="27.7">AD9650_D4</text>
<text x="241.9" y="29.6">AD9650_D5</text>
<text x="253.1" y="25.7">&lt;5&gt;</text>
<text x="253.1" y="27.7">&lt;5&gt;</text>
<text x="253.1" y="29.6">&lt;5&gt;</text>
<text x="176.1" y="32.5">AVDD2</text>
<text x="241.9" y="31.5">AD9650_D6</text>
<text x="241.9" y="33.5">AD9650_D7</text>
<text x="241.9" y="35.4">AD9650_D8</text>
<text x="253.1" y="31.5">&lt;5&gt;</text>
<text x="253.1" y="33.5">&lt;5&gt;</text>
<text x="253.1" y="35.4">&lt;5&gt;</text>
<text x="176.1" y="40.2">AVDD4</text>
<text x="176.1" y="36.3">AVDD3</text>
<text x="241.9" y="37.3">AD9650_D9</text>
<text x="241.9" y="39.3">AD9650_D10</text>
<text x="241.9" y="41.2">AD9650_D11</text>
<text x="253.1" y="37.3">&lt;5&gt;</text>
<text x="254" y="39.3">&lt;5&gt;</text>
<text x="254" y="41.2">&lt;5&gt;</text>
<text x="241.9" y="43.1">AD9650_D12</text>
<text x="241.9" y="45">AD9650_D13</text>
<text x="241.9" y="47">AD9650_D14</text>
<text x="254" y="43.1">&lt;5&gt;</text>
<text x="254" y="45">&lt;5&gt;</text>
<text x="254" y="47">&lt;5&gt;</text>
<text x="174.1" y="51.6">HF_VIN-</text>
<text x="174.1" y="53.5">HF_VIN+</text>
<text x="241.9" y="48.9">AD9650_D15</text>
<text x="254" y="48.9">&lt;5&gt;</text>
<text x="145.6" y="58.6">AD9650_VCM</text>
<text x="172.2" y="61.2">AD9650_CLK+</text>
<text x="172.2" y="63.1">AD9650_CLK-</text>
<text x="34.4" y="73" transform="rotate(-90 34.4 73)">AVDD1</text>
<text x="47.9" y="73" transform="rotate(-90 47.9 73)">AVDD2</text>
<text x="73" y="73" transform="rotate(-90 73 73)">AVDD3</text>
<text x="86.5" y="73" transform="rotate(-90 86.5 73)">AVDD4</text>
<text x="105.8" y="73" transform="rotate(-90 105.8 73)">DVDD1</text>
<text x="109.7" y="73" transform="rotate(-90 109.7 73)">DVDD2</text>
<text x="113.5" y="73" transform="rotate(-90 113.5 73)">DVDD3</text>
<text x="117.4" y="73" transform="rotate(-90 117.4 73)">DVDD4</text>
<text x="162.3" y="77.9">&lt;5&gt;</text>
<text x="166.8" y="77.9">AD9650_ORB</text>
<text x="162.3" y="79.8">&lt;5&gt;</text>
<text x="166.8" y="79.8">AD9650_DCOB</text>
<text x="261.2" y="83.6">AD9650_SDIO</text>
<text x="274.5" y="83.6">&lt;5&gt;</text>
<text x="141.1" y="85.6">&lt;5&gt;</text>
<text x="145.6" y="85.6">AD9650_SYNC</text>
<text x="261.2" y="85.6">AD9650_SCLK</text>
<text x="261.2" y="87.5">AD9650_CSB</text>
<text x="273.7" y="87.5">&lt;5&gt;</text>
<text x="274.7" y="85.6">&lt;5&gt;</text>
<text x="141.1" y="91.4">&lt;5&gt;</text>
<text x="145.6" y="91.4">AD9650_PDWN</text>
<text x="23.6" y="135.8">&lt;13&gt;</text>
<text x="29" y="135.8">HF_AD_VIN+</text>
<text x="75.7" y="134.5">HF_VIN+</text>
<text x="107.5" y="133.9">&lt;5&gt;</text>
<text x="112" y="133.9">AD9650_CLK_IN+</text>
<text x="147.1" y="132.6">AD9650_CLK+</text>
<text x="23.6" y="145.5">&lt;13&gt;</text>
<text x="29" y="145.5">HF_AD_VIN-</text>
<text x="75.7" y="144.2">HF_VIN-</text>
<text x="107.5" y="147.4">&lt;5&gt;</text>
<text x="112" y="147.4">AD9650_CLK_IN-</text>
<text x="147.1" y="146.1">AD9650_CLK-</text>
</g>
<g font-size="1.7" fill="#004080">
<text x="190.2" y="20.1">DRVDD</text>
<text x="190.2" y="22.1">DRVDD</text>
<text x="218.6" y="20.1">B_D0</text>
<text x="218.6" y="22.1">B_D1</text>
<text x="190.2" y="24">DRVDD</text>
<text x="190.2" y="25.9">DRVDD</text>
<text x="190.2" y="29.8">AVDD</text>
<text x="218.6" y="24">B_D2</text>
<text x="218.6" y="25.9">B_D3</text>
<text x="218.6" y="27.9">B_D4</text>
<text x="218.6" y="29.8">B_D5</text>
<text x="190.2" y="31.7">AVDD</text>
<text x="190.2" y="33.7">AVDD</text>
<text x="190.2" y="35.6">AVDD</text>
<text x="218.6" y="31.7">B_D6</text>
<text x="218.6" y="33.7">B_D7</text>
<text x="218.6" y="35.6">B_D8</text>
<text x="190.2" y="37.5">AVDD</text>
<text x="190.2" y="39.4">AVDD</text>
<text x="190.2" y="41.4">AVDD</text>
<text x="217.6" y="39.4">B_D10</text>
<text x="217.6" y="41.4">B_D11</text>
<text x="218.6" y="37.5">B_D9</text>
<text x="190.2" y="47.2">VIN+A</text>
<text x="190.2" y="43.3">AVDD</text>
<text x="217.6" y="43.3">B_D12</text>
<text x="217.6" y="45.2">B_D13</text>
<text x="217.6" y="47.2">B_D14</text>
<text x="190.2" y="49.1">VIN-A</text>
<text x="190.2" y="53">VIN-B</text>
<text x="217.6" y="49.1">B_D15</text>
<text x="218.6" y="51">A_D0</text>
<text x="218.6" y="53">A_D1</text>
<text x="190.2" y="58.7">VCM</text>
<text x="190.2" y="54.9">VIN+B</text>
<text x="218.6" y="54.9">A_D2</text>
<text x="218.6" y="56.8">A_D3</text>
<text x="218.6" y="58.7">A_D4</text>
<text x="190.2" y="62.6">CLK+</text>
<text x="190.2" y="64.5">CLK-</text>
<text x="218.6" y="60.7">A_D5</text>
<text x="218.6" y="62.6">A_D6</text>
<text x="218.6" y="64.5">A_D7</text>
<text x="190.2" y="68.4">VREF</text>
<text x="190.2" y="70.3">SENSE</text>
<text x="217.6" y="70.3">A_D10</text>
<text x="218.6" y="66.5">A_D8</text>
<text x="218.6" y="68.4">A_D9</text>
<text x="190.2" y="76.1">ORA</text>
<text x="190.2" y="72.3">RBISE</text>
<text x="217.6" y="72.3">A_D11</text>
<text x="217.6" y="74.2">A_D12</text>
<text x="217.6" y="76.1">A_D13</text>
<text x="190.2" y="78">ORB</text>
<text x="190.2" y="80">DCOB</text>
<text x="190.2" y="81.9">DCOA</text>
<text x="217.6" y="78">A_D14</text>
<text x="217.6" y="80">A_D15</text>
<text x="218.8" y="83.8">SDIO</text>
<text x="190.2" y="85.8">SYNC</text>
<text x="190.2" y="89.6">OEB</text>
<text x="218.4" y="85.8">SCLK</text>
<text x="219.4" y="87.7">CSB</text>
<text x="190.2" y="91.6">PDWN</text>
<text x="217.9" y="91.6">AGND</text>
</g>
<g font-size="1.4">
<text x="30.9" y="1.4">5</text>
<text x="88.8" y="1.4">4</text>
<text x="146.7" y="1.4">3</text>
<text x="204.6" y="1.4">2</text>
<text x="262.6" y="1.4">1</text>
<text x=".5" y="26.1">D</text>
<text x="292" y="26.1">D</text>
<text x=".5" y="71.9">C</text>
<text x="292" y="71.9">C</text>
<text x=".5" y="117.8">B</text>
<text x="292" y="117.8">B</text>
<text x=".5" y="163.6">A</text>
<text x="292" y="163.6">A</text>
<text x="30.9" y="186.8">5</text>
<text x="88.8" y="186.8">4</text>
<text x="146.7" y="186.8">3</text>
<text x="204.6" y="186.8">2</text>
<text x="262.6" y="186.8">1</text>
</g>
</svg>
